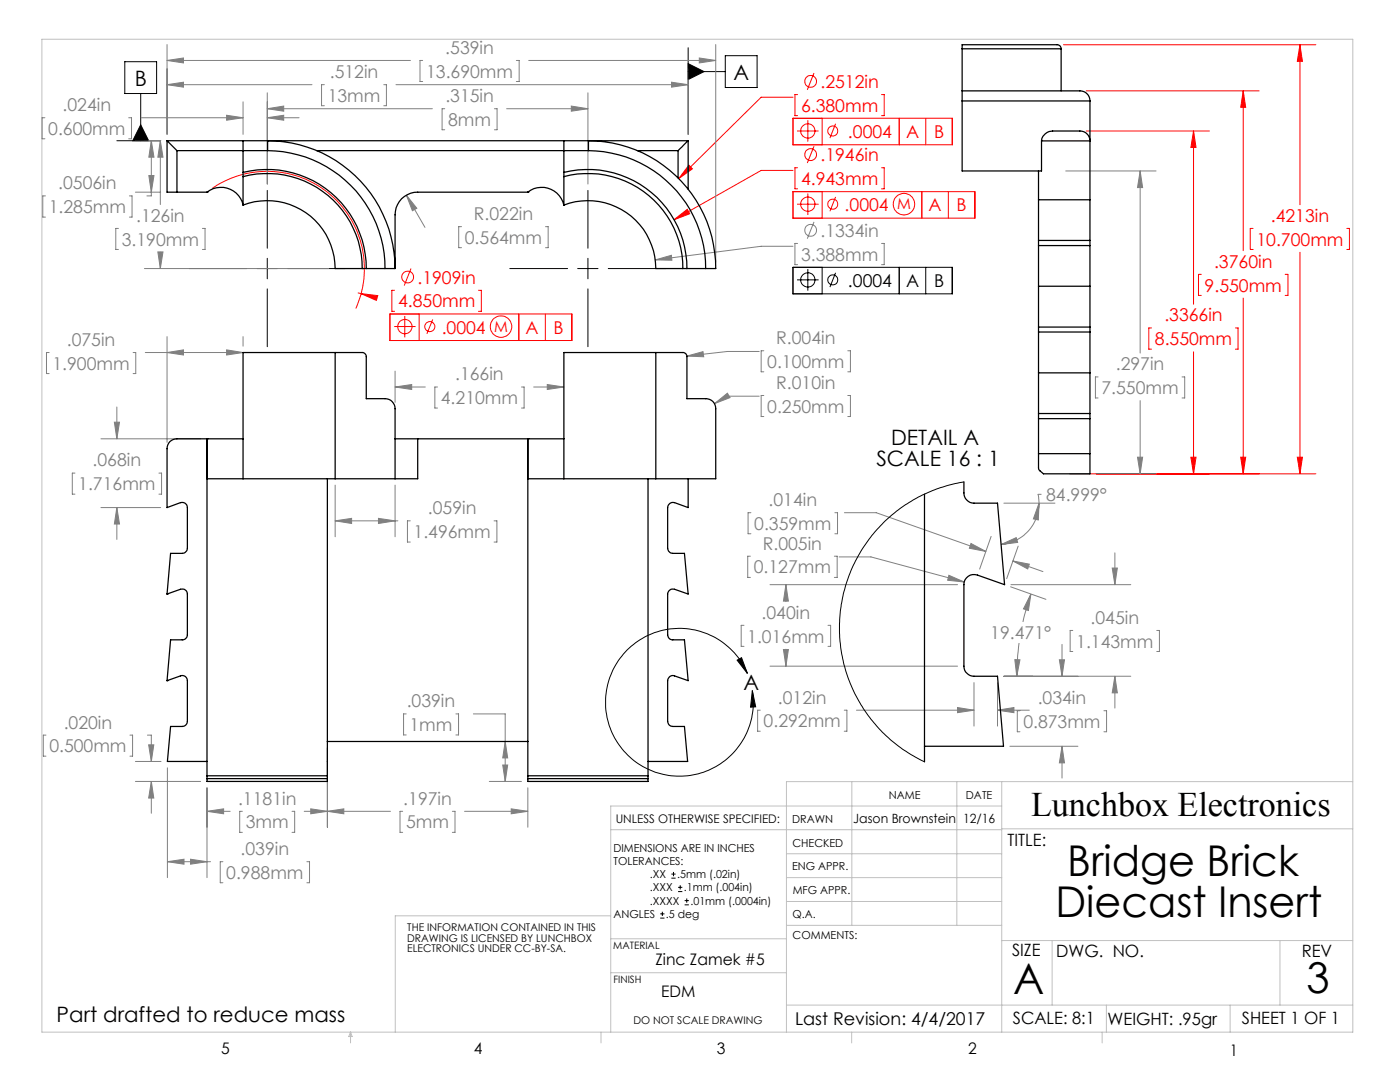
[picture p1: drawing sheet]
<svg xmlns="http://www.w3.org/2000/svg" width="279mm" height="216mm" viewBox="0 0 279 216" stroke-linecap="round" stroke-linejoin="round" font-family="sans-serif">
<g fill="none" stroke="#f00" stroke-width=".2">
<path d="M158.3 19.4h-6.4l-16.4 16.2M159.2 18.9h-.6v4.2h.6M162.5 14.6l-1.4 3.3M175.9 18.9h.6v4.2h-.6M212.2 8.9h50.4M216.8 18.1h34.5M248.1 18.1l.5 3.3h-1zM248.1 18.1v31.9M259.4 8.9l.5 3.3h-1zM259.4 8.9v32M42.3 37.6a19.4 19.4 0 0 1 23.5 1.1 19.4 19.4 0 0 1 5.2 22.9M137.5 32.9l.7 .8-2.7 1.9z"/>
<path d="M158.3 38.2h36.3v5.3h-36.3zM158.3 23.6h31.7v5.3h-31.7zM158.3 34h-6.4l-17.4 9.9M159.1 26.1h4.3M159.2 33.5h-.6v4.2h.6M161.2 24v4.3M161.2 38.6v4.3M162.5 29.2l-1.4 3.3M164.1 23.6v5.3M164.1 38.2v5.3M166.8 39.3l-1.2 2.9M166.8 24.7l-1.2 2.9"/>
<path d="M175.9 33.5h.6v4.2h-.6M179.5 23.6v5.3M184 38.2v5.3M184.7 23.6v5.3M189.3 38.2v5.3M216.8 26.1h24.6M238.2 26.1l.5 3.3h-1zM238.2 26.1v34.6M71.5 58.5l.6 .1M72.1 58.6l3.3 .4-.3 .9zM78.7 57.9h-.5v4.2h.5M82 53.6l-1.3 3.4"/>
<path d="M95.5 57.9h.6v4.2h-.6M134.5 43.9l2.7-2.1 .5 .9zM159.1 40.7h4.3M239.7 54.8h-.5v4.1h.5M248.1 59.5v35M250.1 45.6h-.6v4.2h.6M256.5 54.8h.5v4.1h-.5M259.4 50.3v44.2M268.8 45.6h.5v4.2h-.5M77.8 62.7h36.3v5.2h-36.3zM78.7 65.2h4.2M80.8 63v4.3"/>
<path d="M83.6 62.7v5.2M86.4 63.7l-1.2 2.9M103.5 62.7v5.2M108.8 62.7v5.2M229.8 65.4h-.5v4.3h.5M238.2 70.2v24.3M246.6 65.4h.5v4.3h-.5M213.5 94.5h49.1M237.7 91.2h1l-.5 3.3zM247.6 91.2h1l-.5 3.3zM258.9 91.2h1l-.5 3.3z"/>
<circle cx="161.8" cy="16.2" r="1.18"/>
<circle cx="161.2" cy="26.1" r="1.43"/>
<circle cx="161.8" cy="30.9" r="1.17"/>
<circle cx="166.2" cy="26.1" r="1"/>
<circle cx="81.4" cy="55.3" r="1.18"/>
<circle cx="161.2" cy="40.7" r="1.43"/>
<circle cx="166.2" cy="40.7" r="1"/>
<circle cx="180.4" cy="40.7" r="2.15"/>
<circle cx="80.8" cy="65.2" r="1.43"/>
<circle cx="85.8" cy="65.2" r="1"/>
<circle cx="100" cy="65.2" r="2.14"/>
</g>
<g fill="none" stroke="#808080" stroke-width=".2">
<path d="M33.3 8.9v17.9M33.3 16.9h29M33.3 12.1h48.6M33.3 16.9l3.3-.5v1zM33.3 12.1l3.3-.5v1zM53.3 18.5v18.2M64.7 16.9h-.5v4.2h.5M76.6 16.9h.5v4.2h-.5M79 16.9h58.3M84.3 12.1h-.5v4.2h.5M103 12.1h.6v4.2h-.6M105.5 12.1h37.3"/>
<path d="M117.3 18.5v18.2M134 16.4l3.3 .5-3.3 .5zM137.3 13.7v13.1M139.6 11.6l3.2 .5-3.2 .5zM142.8 8.9v43.4M9 23.5h-.6v4.2h.6M9.1 39.1h-.6v4.2h.6M25.7 23.5h.5v4.2h-.5M25.8 39.1h.6v4.2h-.6M27 28.1h5.1M27 38.3h5.1M28.2 23.5h20.3"/>
<path d="M29.7 35h1l-.5 3.3zM30.2 28.1l.5 3.3h-1zM30.2 28.1v11h-.9M32 28.1v12.7M32 28.1l.5 3.3h-1zM45.2 23l3.3 .5-3.3 .5zM48.5 20.3v6.5M53.3 21.7l3.3-.5v1zM53.3 23.5l3.3-.5v1zM53.3 21.7h33M53.3 23.5h6.4M81.1 38.9l2.1 2.7-.9 .5z"/>
<path d="M81.1 38.9l3.7 6.5M88.8 21.7h-.6v4.2h.6M98.7 21.7h.5v4.2h-.5M101.1 21.7h16.2M114 21.2l3.3 .5-3.3 .5zM212.7 34.1h18M227.5 34.1l.5 3.3h-1zM227.5 34.1v36.3M23.6 45.6h-.5v4.2h.5M28.8 53.6h36.8M31.5 50.3h1l-.5 3.3zM32 50.3v3.3"/>
<path d="M40.4 45.6h.5v4.2h-.5M92.1 45.2h-.6v4.2h.6M108.9 45.2h.5v4.2h-.5M130.8 51.9l3.2-1 .1 1zM158.3 49.1h-6.4l-21.1 2.8M159.2 48.6h-.6v4.2h.6M162.5 44.3l-1.4 3.3M175.9 48.6h.6v4.2h-.6M9.8 70.3h-.5v4.2h.5M26.6 70.3h.5v4.2h-.5M29 70.3h19.5M33.3 67.2v21.1"/>
<path d="M33.3 70.3l3.3-.5v1zM45.2 69.8l3.3 .5-3.3 .5zM48.5 67.2v1.9M78.8 77.2l3.4-.5v1zM78.8 74v6.3M78.8 77.2h6.1M87.3 77.2h-.5v4.2h.5M104.1 77.2h.5v4.2h-.5M106.5 77.2h6M109.2 76.7l3.3 .5-3.3 .5zM137.1 71l3.2-.8 .1 1zM151.5 70.1h-6.3l-8.1 .9"/>
<path d="M151.5 79.1h-6.3l-2.6 1.4M152.4 70h-.5v4.2h.5M152.4 78.9h-.5v4.2h.5M169.2 70h.5v4.2h-.5M169.2 78.9h.5v4.2h-.5M219.1 75.2h-.5v4.2h.5M227.5 79.9v14.6M235.9 75.2h.5v4.2h-.5M15 94.4h-.6v4.2h.6M20.1 87.6h19.9M22.8 84.2h1l-.5 3.4zM23.3 81.2v6.4"/>
<path d="M31.7 94.4h.5v4.2h-.5M66.9 96.8v10.3M78.8 96.8v10.3M142.6 80.5l2.6-2 .5 .8zM207.8 98.6h-.6l.2 1.8M218.8 94.5h11.9M227 91.2h1l-.5 3.3zM20.1 101.3h12M23.3 101.3l.5 3.3h-1zM23.3 101.3v6.3M66.9 103.9l3.3-.5v1.1zM66.9 103.9h12.5"/>
<path d="M75.5 103.4l3.3 .5-3.3 .6zM81.9 103.9h-.6v4.3h.6M98.6 103.9h.6v4.3h-.6M149.8 111h-.6v4.2h.6M149.9 102.3h-.6v4.2h.6M153.7 116.7h37.4M156.8 116.7l.5 3.2h-.9zM156.8 116.7v3.4M166.5 111h.6v4.2h-.6M166.6 102.3h.5v4.2h-.5M167.5 111.1h6.3l18.6 5M168.5 102.3h6.4l21.8 7.7"/>
<path d="M189.4 114.8l3 1.3-3.3-.3zM193.8 108.4l2.9 1.6-3.2-.6zM197.8 107l-2.3 6.6M199.8 108.7l3-1.4 .3 .9zM200.3 100.4h10.2M201.7 117.1l7 2.5M201.8 116.7h23.9M202.1 111.9l3.3 .7-.3 .9zM202.1 111.9l6 2.2M203.2 109l-2.3 6.5M205.7 118.5l-.5 3.3-.9-.3zM205.7 118.5l-1.5 5.6"/>
<path d="M207.4 100.4l-.2 3.4-1-.3zM207.4 100.4a8.3 8.3 0 0 1-7.6 8.3M222 113.3h1l-.5 3.4zM222.5 110.3v6.4M148.5 124.8h-.6v4.2h.6M153.7 132.9h37.4M156.4 129.6h.9l-.5 3.3zM156.8 129.5v3.4M165.2 124.8h.6v4.2h-.6M194.4 136.2v8.7M199.1 136.2v8.7M200.3 134.9h25.4"/>
<path d="M202.5 131.6l1.1 .1-.7 3.2zM203.4 128.3l-.3 2.5-.2 4.1M211.4 131.7h1l-.5 3.2zM211.9 128.6v6.3M214.1 125.8h-.5v4.2h.5M222.5 134.9v6.4M222.5 134.9l.5 3.4h-1zM230.9 125.8h.5v4.2h-.5M9.2 146.7h-.6v4.2h.6M25.9 146.7h.6v4.2h-.6M27 155.9h13M27 151.9h5.1"/>
<path d="M29.4 146.7h.8v5.2M29.7 148.6h1l-.5 3.3zM30.2 155.9l.5 3.3h-1zM30.2 155.9v6.4M33.4 153.2v21.9M41.3 157.2v17.9M65.3 149.2v15.9M81.1 142.5h-.6v4.1h.6M91 142.5h.5v4.1h-.5M94.5 142.5h6.3v13.4M97.6 155.9h6.5M100.3 152.6h1l-.5 3.3z"/>
<path d="M100.8 148l.5 3.2h-1zM105.3 157.2v7.9M151.7 141.7h-.5v4.2h.5M168.5 141.7h.5v4.2h-.5M170.9 141.7h23.5M191.1 141.2l3.3 .5-3.3 .5zM199.1 141.7h6.3M199.1 141.7l3.3-.5v1zM201.5 148.9h13.6M203.6 141.8h-.6v4.2h.6M211.9 148.9l.5 3.3h-1zM211.9 148.9v6.4"/>
<path d="M220.3 141.8h.5v4.2h-.5M33.4 171.9h8.6M33.4 171.9l3.3-.5v1zM38 171.4l3.3 .5-3.3 .5zM41.3 161.9l3.3-.5v1zM41.3 161.9h4.6M44.5 171.9h-.5v4.2h.5M48.4 161.9h-.6v4.2h.6M58.3 161.9h.5v4.2h-.5M60.7 161.9h17.2M61.2 171.9h.6v4.2h-.6M62 161.4l3.3 .5-3.3 .5z"/>
<path d="M65.3 161.9l3.3-.5v1zM80.4 161.9h-.6v4.2h.6M90.3 161.9h.5v4.2h-.5M92.7 161.9h12.6M102 161.4l3.3 .5-3.3 .5z"/>
<circle cx="161.8" cy="46" r="1.18"/>
</g>
<g fill="none" stroke="#000" stroke-width=".2">
<path d="M24.9 12.3h6.4v6.4h-6.4zM28.1 18.7v9.4M137.3 12.7l3.2 1.6-3.2 1.6zM137.3 14.3h7.4M137.3 9.5v17.3M144.7 11.1h6.4v6.4h-6.4zM23.3 28.1h8.8M28.1 24.9l1.6 3.2h-3.2zM53.3 38v11.5M117.3 38v11.5M37.7 53.6h11.5M51.3 53.6h4.1"/>
<path d="M53.3 51.5v4.1M53.3 57.6v11.6M57.4 53.6h11.5M101.7 53.6h11.6M115.3 53.6h4M117.3 51.5v4.1M117.3 57.6v11.6M121.4 53.6h11.5M158.3 53.3h31.7v5.3h-31.7zM159.1 55.8h4.3M161.2 53.7v4.3M164.1 53.3v5.3"/>
<path d="M166.8 54.4l-1.2 2.9M179.5 53.3v5.3M184.7 53.3v5.3M147.1 131.7l.9-.5 1.2 3.2zM149.2 134.4a14.7 14.7 0 0 0-24.6-4 14.7 14.7 0 0 0 6.9 23.9 14.7 14.7 0 0 0 18.6-16.5M150.1 137.8l.7 3.2-1 .1zM134 175.2h.8M134 174.4h.8M134.4 174v.8M135.3 177.9h.9M135.3 177.1h.9M135.7 176.6v.9"/>
<path d="M136.6 179.7h.9M137.1 179.3v.8M131.8 183.2h.8M131.8 182.4h.8M132.2 181.9v.9M136.6 180.6h.9"/>
<circle cx="161.2" cy="55.8" r="1.42"/>
<circle cx="166.2" cy="55.8" r="1"/>
</g>
<g fill="none" stroke="#c0c0c0" stroke-width=".2">
<path d="M8.4 7.8h261.6v198.2h-261.6zM170 156v28.6M191 156v28.6M199.9 156v50M270 156h-113v50M121.9 165.6h78M157 170.4h42.9M157 175.1h42.9M157 179.9h42.9M199.9 160.8h-78v45.2M199.9 165.4h70.1M121.8 187.3h35.2"/>
<path d="M121.9 194.1h35.1M121.9 182.7h-43v23.3M157 184.6h42.9M199.9 187.7h70.1M210 187.7v12.9M255.4 187.7v12.9M70 206v2.1M70 206l.3 .8h-.7zM119.9 206v2.1M157 200.6h113M170 206v2.1M220 206v2.1"/>
<path d="M220.8 200.6v5.4M245.5 200.6v5.4"/>
</g>
<path d="M147.1 131.7l.9-.5 1.2 3.2zM150.1 137.8l.7 3.2-1 .1zM137.3 12.7l3.2 1.6-3.2 1.6zM28.1 24.9l1.6 3.2h-3.2z" fill="#000"/>
<path d="M137.5 32.9l-2 2.7 2.7-1.9zM134.5 43.9l3.2-1.2-.5-.9zM72.1 58.6l3 1.3 .3-.9zM259.4 8.9l.5 3.3h-1zM258.9 91.2h1l-.5 3.3zM248.1 18.1l.5 3.3h-1zM247.6 91.2h1l-.5 3.3zM238.2 26.1l.5 3.3h-1zM237.7 91.2h1l-.5 3.3z" fill="#f00"/>
<path d="M65.3 161.9l3.3-.5v1zM102 161.4l3.3 .5-3.3 .5zM62 161.4l3.3 .5-3.3 .5zM41.3 161.9l3.3-.5v1zM38 171.4l3.3 .5-3.3 .5zM33.4 171.9l3.3-.5v1zM30.2 155.9l.5 3.3h-1zM29.7 148.6h1l-.5 3.3zM66.9 103.9l3.3-.5v1.1zM75.5 103.4l3.3 .5-3.3 .6zM78.8 77.2l3.4-.5v1zM109.2 76.7l3.3 .5-3.3 .5zM45.2 69.8l3.3 .5-3.3 .5zM33.3 70.3l3.3-.5v1zM137.1 71l3.3 .2-.1-1zM142.6 80.5l3.1-1.2-.5-.8zM22.8 84.2h1l-.5 3.4zM23.3 101.3l.5 3.3h-1zM100.8 148l.5 3.2h-1zM100.3 152.6h1l-.5 3.3zM130.8 51.9h3.3l-.1-1zM33.3 16.9l3.3-.5v1zM134 16.4l3.3 .5-3.3 .5zM53.3 21.7l3.3-.5v1zM114 21.2l3.3 .5-3.3 .5zM33.3 12.1l3.3-.5v1zM139.6 11.6l3.2 .5-3.2 .5zM30.2 28.1l.5 3.3h-1zM29.7 35h1l-.5 3.3zM32 28.1l.5 3.3h-1zM31.5 50.3h1l-.5 3.3zM53.3 23.5l3.3-.5v1zM45.2 23l3.3 .5-3.3 .5zM81.1 38.9l1.2 3.2 .9-.5zM227.5 34.1l.5 3.3h-1zM227 91.2h1l-.5 3.3zM199.8 108.7l3-1.4 .3 .9zM207.4 100.4l-.2 3.4-1-.3zM202.1 111.9l3.3 .7-.3 .9zM193.8 108.4l2.9 1.6-3.2-.6zM189.4 114.8l-.3 1 3.3 .3zM205.7 118.5l-.5 3.3-.9-.3zM202.5 131.6l1.1 .1-.7 3.2zM222 113.3h1l-.5 3.4zM222.5 134.9l.5 3.4h-1zM211.4 131.7h1l-.5 3.2zM211.9 148.9l.5 3.3h-1zM156.8 116.7l.5 3.2h-.9zM156.4 129.6h.9l-.5 3.3zM191.1 141.2l3.3 .5-3.3 .5zM199.1 141.7l3.3-.5v1z" fill="#808080"/>
<g fill="none" stroke="#000" stroke-width=".25">
<path d="M192 9.7v-.8h18a1.82 1.82 0 0 1 1.6 .4l.2 .4M192 18.1h22.2a3.8 3.8 0 0 1 2.7 .6 1.92 1.92 0 0 1 .6 1.4M192 18.1v2M192 9.7h19.8M192 9.7v8.4M211.8 9.7v8.4M33.3 28.1v10.2h2M33.3 28.1l2 2M33.3 28.1h104M35.3 30.1h18.1M35.3 38.3h6M35.3 30.1v8.2"/>
<path d="M41.3 38.3a4.5 4.5 0 0 1 7.2 2.6M41.3 38.3h.1M48.5 35.2a19 19 0 0 1 23.8 18.4M48.5 34.4a19.8 19.8 0 0 1 24.6 19.2M48.5 34.4v.8M48.5 28.1v6.3M48.5 35.2v5.7M53.4 30.1a23.5 23.5 0 0 1 23.4 23.5M53.4 30.1v-2a25.4 25.4 0 0 1 24.2 17.6 26.8 26.8 0 0 1 1.2 7.9M63.2 30.1h54.2M105.3 38.3a4.5 4.5 0 0 1 7.2 2.6M105.3 38.3h.1"/>
<path d="M105.3 38.3h-21.9a4.5 4.5 0 0 0-4.6 4.6v10.7M112.5 35.2a18.9 18.9 0 0 1 23.8 18.4M112.5 34.4a19.8 19.8 0 0 1 24.6 19.2M112.5 34.4v.8M112.5 28.1v6.3M112.5 35.2v5.7M117.4 30.1a23.5 23.5 0 0 1 23.4 23.5M117.4 30.1v-2a25.4 25.4 0 0 1 24.2 17.6 25.1 25.1 0 0 1 1.2 7.9h-2M127.2 30.1h8.1M135.3 30.1v5.4M137.3 28.1l-2 2M137.3 28.1v9.6"/>
<path d="M192 20.1h25.5M192 20.1v14h15.9v-6M207.3 39.9h10.2M207.3 34.1v13.9M208.6 26.7l.8-.5 .7-.1h5.4a1.99 1.99 0 0 1 2 2h-9.6l.2-.9zM217.5 20.1v27.9M48.5 40.9a13.6 13.6 0 0 1 18.4 12.7h5.4M72.3 53.6h.8M73.1 53.6h3.7M76.8 53.6h2M112.5 40.9a13.5 13.5 0 0 1 18.4 12.7h5.4M136.3 53.6h.8"/>
<path d="M137.1 53.6h3.7M207.3 48v1M207.3 49v16.3M207.3 49h10.2M207.3 57.1h10.2M207.3 48h10.2M217.5 48v1M217.5 49v16.3M66.9 70.3h5.4a.85 .85 0 0 1 .8 .9v8.4h3.7a1.99 1.99 0 0 1 2 2v13.9M66.9 70.3h-18.4v25.2M66.9 70.3v25.2M130.9 70.3h-18.4v25.2"/>
<path d="M130.9 70.3h5.4a.78 .78 0 0 1 .8 .9v8.4h3.7a1.93 1.93 0 0 1 2 2v13.9h-11.9M130.9 70.3v25.2M207.3 65.3v1M207.3 66.3v16.2M207.3 66.3h10.2M207.3 74.4h10.2M207.3 65.3h10.2M217.5 65.3v1M217.5 66.3v16.2M41.3 87.6h7.2M41.3 95.5h7.2M41.3 87.6h.1"/>
<path d="M41.3 87.6h-6a1.93 1.93 0 0 0-2 1.9v11.8l2.7-1a1.03 1.03 0 0 1 1.4 1v8.1a1.09 1.09 0 0 1-1 1h-2.4l-.7 8.1M41.3 87.6v67.2M48.5 95.5h18.4M65.3 95.5v59.3M66.9 95.5h11.9M78.8 87.6h4.6M83.4 87.6v7.9h-4.6M83.4 87.6h21.9M105.3 95.5h7.2M105.3 87.6h7.2M105.3 87.6h.1M105.3 87.6v67.2"/>
<path d="M112.5 95.5h18.4M129.3 95.5v59.3M137.3 95.5v5.8l-2.7-1a1.06 1.06 0 0 0-1.4 1v8.1a1.09 1.09 0 0 0 1.1 1h2.3l.7 8.1-2.7-.9a1.06 1.06 0 0 0-1.4 .9v8.2a1.02 1.02 0 0 0 1.1 1h2.3l.7 8.1-2.7-.9a1.02 1.02 0 0 0-1.4 .9v8.1a1.02 1.02 0 0 0 1.1 1.1h2.3l.6 6.9h-7.9M184.5 98.6v53.4M192.4 96.2v2.2a2.05 2.05 0 0 0 2 2h4.7l1.4 16.3-5.4-1.9a2.01 2.01 0 0 0-2.7 1.9v16.2a2.05 2.05 0 0 0 2 2h4.7l1.2 14h-15.8M207.3 82.5v1M207.3 83.5v9.9l.1 .4 .8 .7h9.3v-11M207.3 83.5h10.2M207.3 90.5h10.2M207.3 82.5h10.2M217.5 82.5v1M33.3 118.5l2.7-.9a1.03 1.03 0 0 1 1.4 .9v8.2a1.02 1.02 0 0 1-1 1h-2.4l-.7 8.1"/>
<path d="M33.3 118.5h.1M33.3 135.8l2.7-.9a1 1 0 0 1 1.4 .9v8.1a1.02 1.02 0 0 1-1 1.1h-2.4l-.6 6.9h7.9M33.3 135.8h.1M41.3 154.8h24M41.3 155.4h24M41.3 154.8v.6M41.3 155.4v.5h24v-.5M65.3 154.8v.6M65.3 148h40M105.3 154.8h24M105.3 155.4h24M105.3 154.8v.6"/>
<path d="M105.3 155.4v.5h24v-.5M129.3 154.8v.6"/>
</g>
<path d="M192.4 96.2a29.5 29.5 0 0 0-24.6 25 29.5 29.5 0 0 0 16.7 30.8" fill="none" stroke="#000" stroke-width=".2"/>
<g font-size="8.5">
<text x="213" y="174.9">Bridge Brick</text>
<text x="210.6" y="183">Diecast Insert</text>
<text x="202.2" y="198.3">A</text>
<text x="260.8" y="198.1">3</text>
</g>
<text font-size="6.9" x="205.8" y="162.9">Lunchbox Electronics</text>
<g font-size="4.2">
<text x="26.9" y="17.1">B</text>
<text x="146.4" y="15.9">A</text>
<text x="177.9" y="88.8">DETAIL A</text>
<text x="174.9" y="92.9">SCALE 16 : 1</text>
<text x="148.4" y="137.6">A</text>
<text x="11.3" y="204">Part drafted to reduce mass</text>
</g>
<g font-size="3.5" fill="#808080">
<text x="88.9" y="10.7">.539in</text>
<text x="65.8" y="15.6">.512in</text>
<text x="85" y="15.5">13.690mm</text>
<text x="12.5" y="22.2">.024in</text>
<text x="65.4" y="20.3">13mm</text>
<text x="88.9" y="20.4">.315in</text>
<text x="9.6" y="26.9">0.600mm</text>
<text x="89.4" y="25.1">8mm</text>
<text x="11.6" y="37.8">.0506in</text>
<text x="9.7" y="42.5">1.285mm</text>
<text x="27.2" y="44.2">.126in</text>
<text x="94.6" y="43.9">R.022in</text>
<text x="163.7" y="47.3">.1334in</text>
<text x="24.3" y="49">3.190mm</text>
<text x="92.8" y="48.7">0.564mm</text>
<text x="159.9" y="52">3.388mm</text>
<text x="13.3" y="69">.075in</text>
<text x="154.9" y="68.7">R.004in</text>
<text x="10.5" y="73.7">1.900mm</text>
<text x="90.8" y="75.9">.166in</text>
<text x="153.1" y="73.4">0.100mm</text>
<text x="154.9" y="77.6">R.010in</text>
<text x="222.7" y="73.9">.297in</text>
<text x="88" y="80.6">4.210mm</text>
<text x="153.1" y="82.3">0.250mm</text>
<text x="219.8" y="78.6">7.550mm</text>
<text x="18.5" y="93.1">.068in</text>
<text x="15.6" y="97.8">1.716mm</text>
<text x="153.4" y="101">.014in</text>
<text x="208.8" y="100">84.999°</text>
<text x="82.5" y="107.4">1.496mm</text>
<text x="85.4" y="102.6">.059in</text>
<text x="150.5" y="105.7">0.359mm</text>
<text x="152.2" y="109.7">R.005in</text>
<text x="150.4" y="114.4">0.127mm</text>
<text x="152" y="123.5">.040in</text>
<text x="217.6" y="124.5">.045in</text>
<text x="149.1" y="128.2">1.016mm</text>
<text x="197.6" y="127.5">19.471°</text>
<text x="214.8" y="129.2">1.143mm</text>
<text x="81.2" y="141.1">.039in</text>
<text x="155.3" y="140.4">.012in</text>
<text x="207.1" y="140.5">.034in</text>
<text x="12.7" y="145.4">.020in</text>
<text x="81.7" y="145.9">1mm</text>
<text x="152.4" y="145.1">0.292mm</text>
<text x="204.2" y="145.2">0.873mm</text>
<text x="9.8" y="150.1">0.500mm</text>
<text x="47.5" y="160.6">.1181in</text>
<text x="80.5" y="160.6">.197in</text>
<text x="49.1" y="165.3">3mm</text>
<text x="81.1" y="165.3">5mm</text>
<text x="48" y="170.6">.039in</text>
<text x="45.2" y="175.4">0.988mm</text>
</g>
<g font-size="3.5" fill="#f00">
<text x="163.7" y="17.6">.2512in</text>
<text x="159.9" y="22.3">6.380mm</text>
<text x="169.2" y="27.6">.0004</text>
<text x="180.8" y="27.6">A</text>
<text x="186.4" y="27.6">B</text>
<text x="163.7" y="32.2">.1946in</text>
<text x="159.9" y="36.9">4.943mm</text>
<text x="168.6" y="42.2">.0004</text>
<text x="185.3" y="42.2">A</text>
<text x="190.9" y="42.2">B</text>
<text x="253.6" y="44.3">.4213in</text>
<text x="242.3" y="53.4">.3760in</text>
<text x="250.8" y="49">10.700mm</text>
<text x="83.3" y="56.6">.1909in</text>
<text x="240.4" y="58.2">9.550mm</text>
<text x="79.4" y="61.3">4.850mm</text>
<text x="232.4" y="64.1">.3366in</text>
<text x="88.1" y="66.6">.0004</text>
<text x="104.9" y="66.6">A</text>
<text x="110.5" y="66.6">B</text>
<text x="230.5" y="68.9">8.550mm</text>
</g>
<g font-size="3.5">
<text x="169.2" y="57.3">.0004</text>
<text x="180.8" y="57.3">A</text>
<text x="186.4" y="57.3">B</text>
<text x="158.7" y="204.5">Last Revision: 4/4/2017</text>
</g>
<g font-size="3.4">
<text x="201.1" y="168.8">TITLE:</text>
<text x="202" y="190.8">SIZE</text>
<text x="210.8" y="190.9">DWG. NO.</text>
<text x="259.8" y="191">REV</text>
<text x="202.1" y="204.4">SCALE: 8:1</text>
<text x="221" y="204.5">WEIGHT: .95gr</text>
<text x="247.8" y="204.4">SHEET 1 OF 1</text>
</g>
<g font-size="3.2">
<text x="130.8" y="192.5">Zinc Zamek #5</text>
<text x="131.9" y="198.9">EDM</text>
<text x="44.2" y="210.4">5</text>
<text x="94.6" y="210.3">4</text>
<text x="143.1" y="210.4">3</text>
<text x="193.2" y="210.3">2</text>
<text x="245.4" y="210.6">1</text>
</g>
<g font-size="3" fill="#f00">
<text x="179" y="41.8">M</text>
<text x="98.6" y="66.2">M</text>
</g>
<g font-size="2.5">
<text x="170.3" y="164.2">Jason Brownstein</text>
<text x="192.2" y="164.2">12/16</text>
</g>
<text font-size="2.4" x="122.9" y="164.2">UNLESS OTHERWISE SPECIFIED:</text>
<g font-size="2.2">
<text x="177.4" y="159.4">NAME</text>
<text x="192.8" y="159.4">DATE</text>
<text x="158.1" y="164.2">DRAWN</text>
<text x="122.4" y="169.9">DIMENSIONS ARE IN INCHES</text>
<text x="122.4" y="172.6">TOLERANCES:</text>
<text x="158.1" y="173.7">ENG APPR.</text>
<text x="158.2" y="169.1">CHECKED</text>
<text x="129.7" y="177.9">.XXX</text>
<text x="129.7" y="175.2">.XX</text>
<text x="135.2" y="175.2">.5mm (.02in)</text>
<text x="136.5" y="177.9">.1mm (.004in)</text>
<text x="158.2" y="178.4">MFG APPR.</text>
<text x="122.4" y="183.2">ANGLES</text>
<text x="129.7" y="180.5">.XXXX</text>
<text x="132.9" y="183.2">.5 deg</text>
<text x="137.8" y="180.5">.01mm (.0004in)</text>
<text x="158.2" y="183.2">Q.A.</text>
<text x="158.2" y="187.4">COMMENTS:</text>
</g>
<g font-size="2.1">
<text x="81.3" y="185.8">THE INFORMATION CONTAINED IN THIS</text>
<text x="81.3" y="187.9">DRAWING IS LICENSED BY LUNCHBOX</text>
<text x="81.3" y="190">ELECTRONICS UNDER CC-BY-SA.</text>
<text x="126.4" y="204.3">DO NOT SCALE DRAWING</text>
</g>
<g font-size="2">
<text x="122.4" y="189.4">MATERIAL</text>
<text x="122.4" y="196.2">FINISH</text>
</g>
</svg>
